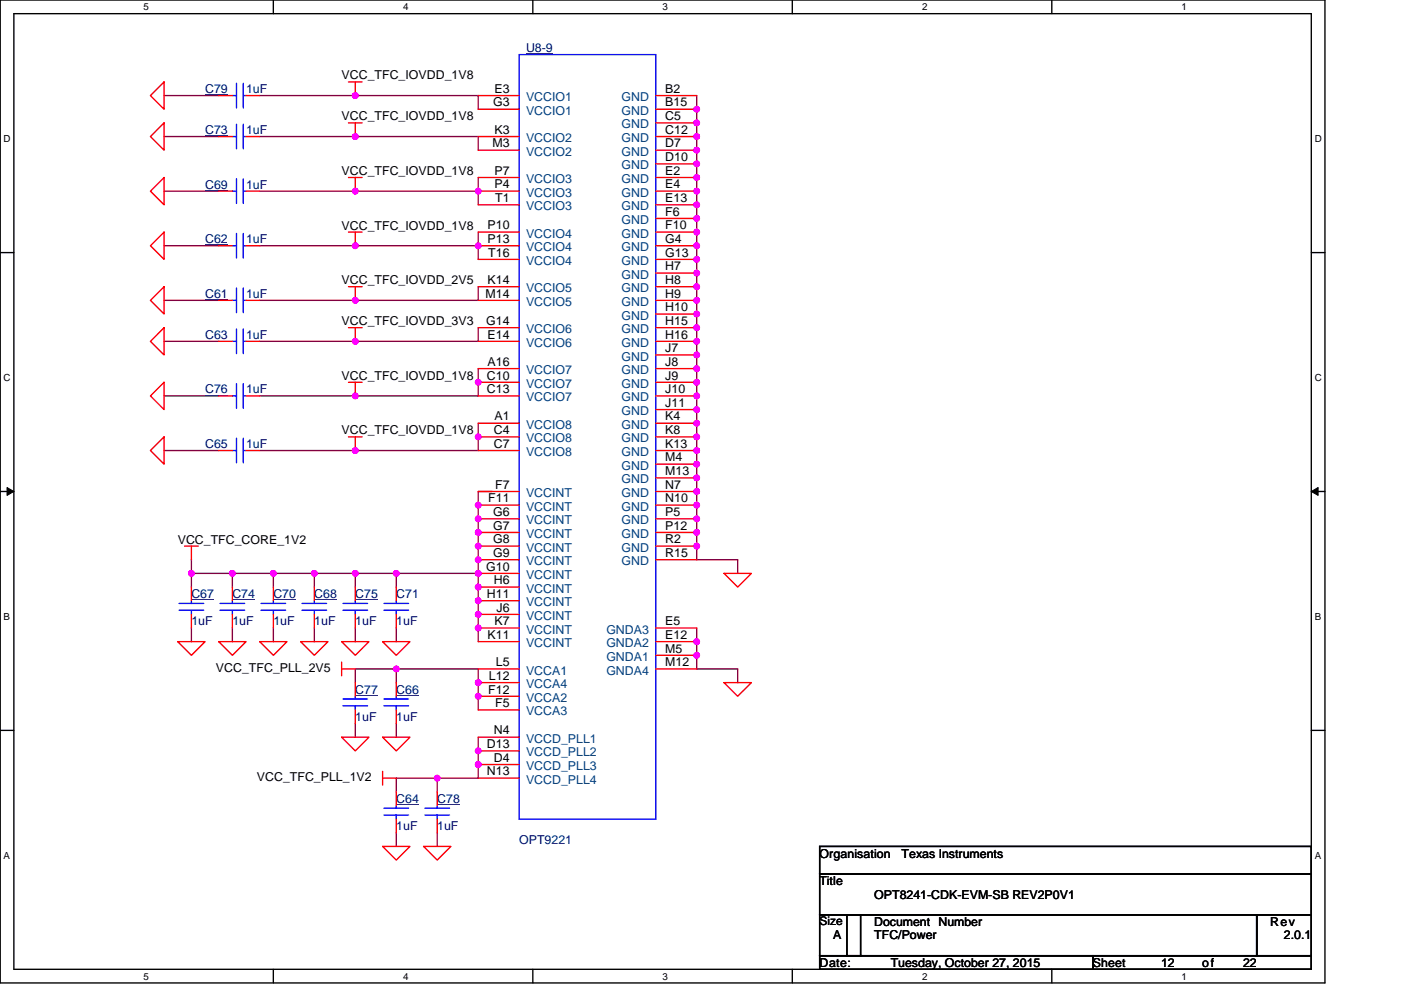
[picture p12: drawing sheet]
<svg xmlns="http://www.w3.org/2000/svg" width="297mm" height="210mm" viewBox="0 0 297 210" stroke-linecap="round" stroke-linejoin="round" font-family="sans-serif">
<path d="M0 0h280.9v208.5h-280.9zM2.9 2.9h275.1v202.7h-275.1z" fill="none" stroke="#000" stroke-width=".29"/>
<g fill="#fff">
<path d="M30.4 .3h1.2v2.3h-1.2z"/>
<path d="M30.4 205.9h1.2v2.3h-1.2z"/>
</g>
<path d="M58 0v2.9M58 205.6v2.9" fill="none" stroke="#000" stroke-width=".29"/>
<g fill="#fff">
<path d="M85.5 .3h1.1v2.3h-1.1z"/>
<path d="M85.5 205.9h1.1v2.3h-1.1z"/>
</g>
<path d="M113 0v2.9M113 205.6v2.9" fill="none" stroke="#000" stroke-width=".29"/>
<g fill="#fff">
<path d="M140.5 .3h1.1v2.3h-1.1z"/>
<path d="M140.5 205.9h1.1v2.3h-1.1z"/>
</g>
<path d="M168 0v2.9M168 205.6v2.9" fill="none" stroke="#000" stroke-width=".29"/>
<g fill="#fff">
<path d="M195.5 .3h1.1v2.3h-1.1z"/>
<path d="M195.5 205.9h1.1v2.3h-1.1z"/>
</g>
<path d="M223 0v2.9M223 205.6v2.9" fill="none" stroke="#000" stroke-width=".29"/>
<g fill="#fff">
<path d="M250.5 .3h1.2v2.3h-1.2z"/>
<path d="M250.5 205.9h1.2v2.3h-1.2z"/>
<path d="M.8 28.2h1.5v2.4h-1.5z"/>
<path d="M278.7 28.2h1.5v2.4h-1.5z"/>
<path d="M.8 78.9h1.5v2.3h-1.5z"/>
<path d="M278.7 78.9h1.5v2.3h-1.5z"/>
</g>
<path d="M0 53.6h2.9M278 53.6h2.9" fill="none" stroke="#000" stroke-width=".29"/>
<g fill="#fff">
<path d="M.8 129.6h1.4v2.3h-1.4z"/>
<path d="M278.7 129.6h1.4v2.3h-1.4z"/>
</g>
<path d="M0 104.2h2.9M278 104.2h2.9" fill="none" stroke="#000" stroke-width=".29"/>
<path d="M1.5 103.4l1.4 .8-1.4 .9zM278 104.2l1.5-.8v1.7z" fill="#000" stroke="#000" stroke-width=".21"/>
<g fill="#fff">
<path d="M.8 180.3h1.4v2.3h-1.4z"/>
<path d="M278.7 180.3h1.4v2.3h-1.4z"/>
</g>
<path d="M0 154.9h2.9M278 154.9h2.9M173.8 179.5h104.2v5.8h-104.2zM173.8 185.3h104.2v8.7h-104.2zM173.8 194h8.7v8.7h-8.7zM179.6 194h86.8v8.7h-86.8zM266.4 194h11.6v8.7h-11.6zM173.8 202.7h57.9v2.9h-57.9zM231.7 202.7h46.3v2.9h-46.3z" fill="none" stroke="#000" stroke-width=".29"/>
<g fill="none" stroke="#800040" stroke-width=".29">
<path d="M34.8 20.3h11.6M34.8 29h11.6M55.1 29h46.3v2.9M55.1 20.3h46.3v2.9M101.4 37.6v5.8M147.7 20.3v98.4h8.7v2.9M34.8 40.5h11.6M34.8 52.1h11.6M55.1 40.5h46.3M55.1 52.1h46.3M101.4 52.1v2.9M101.4 49.2v2.9"/>
<path d="M34.8 63.7h11.6M34.8 72.4h11.6M101.4 60.8v2.9h-46.3M101.4 69.5v2.9h-46.3M101.4 78.2v5.8h-46.3M34.8 84h11.6M34.8 95.6h11.6M101.4 89.8v5.8h-46.3M40.6 118.7v2.9M104.3 104.2h-2.9v17.4M40.6 121.6v2.9M40.6 133.2v2.9"/>
<path d="M40.6 121.6h8.7M49.3 121.6h8.7M49.3 121.6v2.9M49.3 133.2v2.9M58 121.6h8.6M58 121.6v2.9M58 133.2v2.9M66.6 121.6h8.7M66.6 121.6v2.9M66.6 133.2v2.9M75.3 121.6h8.7M75.3 121.6v2.9"/>
<path d="M75.3 133.2v2.9M84 121.6v2.9M84 133.2v2.9M84 121.6h17.4M101.4 121.6v14.5M147.7 133.2v8.7h8.7v2.9M75.3 153.5v2.9M75.3 144.8v-2.9h8.7v2.9M84 153.5v2.9M84 141.9h17.4v8.7M101.4 156.4v8.7h-8.7M84 176.6v2.9"/>
<path d="M92.7 176.6v2.9M92.7 165.1v2.9M92.7 165.1h-8.7v2.9"/>
</g>
<g fill="#f0f" stroke="#f0f" stroke-width=".29">
<circle cx="84" cy="121.6" r=".58"/>
<circle cx="49.3" cy="121.6" r=".58"/>
<circle cx="40.6" cy="121.6" r=".58"/>
<circle cx="75.3" cy="20.3" r=".58"/>
<circle cx="75.3" cy="29" r=".58"/>
<circle cx="101.4" cy="40.5" r=".58"/>
<circle cx="75.3" cy="40.5" r=".58"/>
<circle cx="75.3" cy="52.1" r=".58"/>
<circle cx="101.4" cy="52.1" r=".58"/>
<circle cx="75.3" cy="63.7" r=".58"/>
<circle cx="75.3" cy="72.4" r=".58"/>
<circle cx="75.3" cy="84" r=".58"/>
<circle cx="75.3" cy="95.6" r=".58"/>
<circle cx="58" cy="121.6" r=".58"/>
<circle cx="75.3" cy="121.6" r=".58"/>
<circle cx="66.6" cy="121.6" r=".58"/>
<circle cx="84" cy="141.9" r=".58"/>
<circle cx="92.7" cy="165" r=".58"/>
<circle cx="147.7" cy="23.2" r=".58"/>
<circle cx="147.7" cy="136.1" r=".58"/>
<circle cx="101.4" cy="159.3" r=".58"/>
<circle cx="101.4" cy="81.1" r=".58"/>
<circle cx="101.4" cy="107.1" r=".58"/>
<circle cx="101.4" cy="110" r=".58"/>
<circle cx="101.4" cy="112.9" r=".58"/>
<circle cx="101.4" cy="115.8" r=".58"/>
<circle cx="101.4" cy="118.7" r=".58"/>
<circle cx="101.4" cy="121.6" r=".58"/>
<circle cx="101.4" cy="92.7" r=".58"/>
<circle cx="101.4" cy="162.2" r=".58"/>
<circle cx="101.4" cy="144.8" r=".58"/>
<circle cx="101.4" cy="147.7" r=".58"/>
<circle cx="101.4" cy="124.5" r=".58"/>
<circle cx="101.4" cy="127.4" r=".58"/>
<circle cx="101.4" cy="130.3" r=".58"/>
<circle cx="101.4" cy="133.2" r=".58"/>
<circle cx="147.7" cy="26.1" r=".58"/>
<circle cx="147.7" cy="29" r=".58"/>
<circle cx="147.7" cy="31.9" r=".58"/>
<circle cx="147.7" cy="34.7" r=".58"/>
<circle cx="147.7" cy="37.6" r=".58"/>
<circle cx="147.7" cy="40.5" r=".58"/>
<circle cx="147.7" cy="43.4" r=".58"/>
<circle cx="147.7" cy="46.3" r=".58"/>
<circle cx="147.7" cy="49.2" r=".58"/>
<circle cx="147.7" cy="52.1" r=".58"/>
<circle cx="147.7" cy="55" r=".58"/>
<circle cx="147.7" cy="57.9" r=".58"/>
<circle cx="147.7" cy="60.8" r=".58"/>
<circle cx="147.7" cy="63.7" r=".58"/>
<circle cx="147.7" cy="66.6" r=".58"/>
<circle cx="147.7" cy="69.5" r=".58"/>
<circle cx="147.7" cy="72.4" r=".58"/>
<circle cx="147.7" cy="75.3" r=".58"/>
<circle cx="147.7" cy="78.2" r=".58"/>
<circle cx="147.7" cy="81.1" r=".58"/>
<circle cx="147.7" cy="84" r=".58"/>
<circle cx="147.7" cy="86.9" r=".58"/>
<circle cx="147.7" cy="89.8" r=".58"/>
<circle cx="147.7" cy="92.7" r=".58"/>
<circle cx="147.7" cy="95.6" r=".58"/>
<circle cx="147.7" cy="98.4" r=".58"/>
<circle cx="147.7" cy="101.3" r=".58"/>
<circle cx="147.7" cy="104.2" r=".58"/>
<circle cx="147.7" cy="107.1" r=".58"/>
<circle cx="147.7" cy="110" r=".58"/>
<circle cx="147.7" cy="112.9" r=".58"/>
<circle cx="147.7" cy="115.8" r=".58"/>
<circle cx="147.7" cy="139" r=".58"/>
</g>
<g fill="none" stroke="#f00" stroke-width=".29">
<path d="M34.8 17.4v5.8l-2.9-2.9zM73.9 17.4h2.9M75.3 17.4v2.9M34.8 26.1v5.8l-2.9-2.9zM34.8 37.6v5.8l-2.9-2.9zM46.4 20.3h2.9M46.4 29h2.9M52.2 20.3h2.9M52.2 29h2.9M73.9 26.1h2.9M73.9 37.6h2.9M75.3 26.1v2.9"/>
<path d="M75.3 37.6v2.9M101.4 20.3h8.7M101.4 23.2h8.7M101.4 29h8.7M101.4 31.9h8.7M101.4 37.6h8.7M139 20.3h8.7M139 23.2h8.7M139 26.1h8.7M139 29h8.7M139 31.9h8.7M139 34.7h8.7"/>
<path d="M139 37.6h8.7M34.8 49.2v5.8l-2.9-2.9zM46.4 40.5h2.9M46.4 52.1h2.9M52.2 40.5h2.9M52.2 52.1h2.9M73.9 49.2h2.9M75.3 49.2v2.9M101.4 40.5h8.7M101.4 49.2h8.7M101.4 52.1h8.7M101.4 43.4h8.7"/>
<path d="M101.4 55h8.7M139 40.5h8.7M139 43.4h8.7M139 46.3h8.7M139 49.2h8.7M139 52.1h8.7M139 55h8.7M139 57.9h8.7M34.8 60.8v5.8l-2.9-2.9zM34.8 69.5v5.8l-2.9-2.9zM46.4 72.4h2.9M46.4 63.7h2.9"/>
<path d="M52.2 72.4h2.9M52.2 63.7h2.9M73.9 60.8h2.9M73.9 69.5h2.9M75.3 60.8v2.9M75.3 69.5v2.9M101.4 78.2h8.7M101.4 72.4h8.7M101.4 69.5h8.7M101.4 60.8h8.7M101.4 63.7h8.7M139 60.8h8.7"/>
<path d="M139 63.7h8.7M139 66.6h8.7M139 69.5h8.7M139 72.4h8.7M139 75.3h8.7M139 78.2h8.7M34.8 81.1v5.8l-2.9-2.9zM34.8 92.7v5.8l-2.9-2.9zM46.4 95.6h2.9M46.4 84h2.9M52.2 95.6h2.9M52.2 84h2.9"/>
<path d="M73.9 92.7h2.9M73.9 81.1h2.9M75.3 92.7v2.9M75.3 81.1v2.9M101.4 89.8h8.7M101.4 92.7h8.7M101.4 95.6h8.7M101.4 81.1h8.7M101.4 84h8.7M139 81.1h8.7M139 84h8.7M139 86.9h8.7"/>
<path d="M139 89.8h8.7M139 92.7h8.7M139 95.6h8.7M139 98.5h8.7M39.1 115.8h2.9M40.6 115.8v2.9M101.4 104.2h8.7M101.4 107.1h8.7M101.4 110h8.7M101.4 112.9h8.7M101.4 115.8h8.7M101.4 118.7h8.7"/>
<path d="M139 101.4h8.7M139 104.2h8.7M139 107.1h8.7M139 110h8.7M139 112.9h8.7M139 115.8h8.7M139 118.7h8.7M37.7 136.1h5.8l-2.9 2.9zM40.6 124.5v2.9M40.6 130.3v2.9M46.4 136.1h5.8l-2.9 2.9zM49.3 124.5v2.9"/>
<path d="M49.3 130.3v2.9M55.1 136.1h5.8l-2.9 2.9zM58 124.5v2.9M58 130.3v2.9M63.7 136.1h5.8l-2.9 2.9zM66.6 124.5v2.9M66.6 130.3v2.9M72.4 136.1h5.8l-2.9 2.9zM75.3 124.5v2.9M75.3 130.3v2.9M81.1 136.1h5.8l-2.9 2.9zM84 124.5v2.9"/>
<path d="M84 130.3v2.9M101.4 121.6h8.7M101.4 124.5h8.7M101.4 127.4h8.7M101.4 130.3h8.7M101.4 133.2h8.7M101.4 136.1h8.7M139 133.2h8.7M139 136.1h8.7M139 139h8.7M153.5 121.6h5.8l-2.9 2.9zM72.4 156.4h5.8l-2.9 2.9z"/>
<path d="M72.4 141.9h2.9M72.4 140.4v2.9M75.3 144.8v2.9M75.3 150.6v2.9M81.1 156.4h5.8l-2.9 2.9zM84 144.8v2.9M84 150.6v2.9M101.4 159.3h8.7M101.4 150.6h8.7M101.4 147.7h8.7M101.4 141.9h8.7M101.4 144.8h8.7"/>
<path d="M101.4 156.4h8.7M139 141.9h8.7M153.5 144.8h5.8l-2.9 2.9zM81.1 179.5h5.8l-2.9 2.9zM81.1 165.1h2.9M81.1 163.6v2.9M84 168v2.8M84 173.7v2.9M89.8 179.5h5.8l-2.9 2.9zM92.7 168v2.8M92.7 173.7v2.9M101.4 162.2h8.7"/>
<path d="M101.4 165.1h8.7"/>
</g>
<g fill="none" stroke="#00f" stroke-width=".29">
<path d="M50.1 17.7v5.2M51.6 17.7v5.2M110.1 11.6h28.9v162.1h-28.9zM49.3 20.3h.8M49.3 29h.8M50.1 37.9v5.3M50.1 26.4v5.2M51.6 20.3h.6M51.6 29h.6M51.6 37.9v5.3M51.6 26.4v5.2M49.3 40.5h.8"/>
<path d="M49.3 52.1h.8M50.1 49.5v5.2M51.6 40.5h.6M51.6 52.1h.6M51.6 49.5v5.2M49.3 72.4h.8M49.3 63.7h.8M50.1 69.8v5.2M50.1 61.1v5.2M51.6 72.4h.6M51.6 63.7h.6M51.6 69.8v5.2"/>
<path d="M51.6 61.1v5.2M49.3 95.6h.8M49.3 84h.8M50.1 92.9v5.3M50.1 81.4v5.2M51.6 95.6h.6M51.6 84h.6M51.6 92.9v5.3M51.6 81.4v5.2M38 129.4h5.2M38 128h5.2M40.6 127.4v.6"/>
<path d="M40.6 129.4v.9M46.7 129.4h5.2M46.7 128h5.2M49.3 127.4v.6M49.3 129.4v.9M55.3 129.4h5.3M55.3 128h5.3M58 127.4v.6M58 129.4v.9M64 129.4h5.2M64 128h5.2M66.6 127.4v.6"/>
<path d="M66.6 129.4v.9M72.7 129.4h5.2M72.7 128h5.2M75.3 127.4v.6M75.3 129.4v.9M81.4 129.4h5.2M81.4 128h5.2M84 127.4v.6M84 129.4v.9M72.7 149.7h5.2M72.7 148.3h5.2M75.3 147.7v.6"/>
<path d="M75.3 149.7v.9M81.4 149.7h5.2M81.4 148.3h5.2M84 147.7v.6M84 149.7v.9M81.4 172.9h5.2M81.4 171.4h5.2M84 170.8v.6M84 172.9v.8M90.1 172.9h5.2M90.1 171.4h5.2M92.7 170.8v.6"/>
<path d="M92.7 172.9v.8"/>
</g>
<g fill="none" stroke="#000080" stroke-width=".21">
<path d="M111.5 11.4h5.7M43.5 20.1h4.8M43.5 28.8h4.8M43.5 40.4h4.8M43.5 52h4.8M43.5 63.5h4.8M43.5 83.8h4.8M40.6 127.2h4.8M49.3 127.2h4.8M58 127.2h4.8M66.6 127.2h4.9M75.3 127.2h4.8"/>
<path d="M75.3 147.5h4.8M84 147.5h4.8M84 170.7h4.8M92.7 170.7h4.8"/>
</g>
<g font-size="2.6" fill="#000080">
<text x="111.5" y="11">U8-9</text>
<text x="43.5" y="19.7">C79</text>
<text x="52.2" y="19.7">1uF</text>
<text x="43.5" y="28.4">C73</text>
<text x="52.2" y="28.4">1uF</text>
<text x="43.5" y="40">C69</text>
<text x="52.2" y="40">1uF</text>
<text x="43.5" y="51.6">C62</text>
<text x="52.2" y="51.6">1uF</text>
<text x="43.5" y="63.2">C61</text>
<text x="52.2" y="63.2">1uF</text>
<text x="43.5" y="71.9">C63</text>
<text x="52.2" y="71.9">1uF</text>
<text x="43.5" y="83.4">C76</text>
<text x="52.2" y="83.4">1uF</text>
<text x="43.5" y="95">C65</text>
<text x="52.2" y="95">1uF</text>
<text x="40.6" y="126.9">C67</text>
<text x="49.3" y="126.9">C74</text>
<text x="58" y="126.9">C70</text>
<text x="66.6" y="126.9">C68</text>
<text x="75.3" y="126.9">C75</text>
<text x="84" y="126.9">C71</text>
<text x="40.6" y="132.7">1uF</text>
<text x="49.3" y="132.7">1uF</text>
<text x="58" y="132.7">1uF</text>
<text x="66.6" y="132.7">1uF</text>
<text x="75.3" y="132.7">1uF</text>
<text x="84" y="132.7">1uF</text>
<text x="75.3" y="147.1">C77</text>
<text x="84" y="147.1">C66</text>
<text x="75.3" y="152.9">1uF</text>
<text x="84" y="152.9">1uF</text>
<text x="84" y="170.3">C64</text>
<text x="92.7" y="170.3">C78</text>
<text x="84" y="176.1">1uF</text>
<text x="92.7" y="176.1">1uF</text>
<text x="110.1" y="179">OPT9221</text>
</g>
<g font-size="2.6">
<text x="72.4" y="16.8">VCC_TFC_IOVDD_1V8</text>
<text x="104.6" y="22.6">G3</text>
<text x="104.8" y="19.7">E3</text>
<text x="141.1" y="19.7">B2</text>
<text x="141.1" y="22.6">B15</text>
<text x="72.4" y="25.5">VCC_TFC_IOVDD_1V8</text>
<text x="104.8" y="28.4">K3</text>
<text x="141.1" y="25.5">C5</text>
<text x="141.1" y="28.4">C12</text>
<text x="104.4" y="31.3">M3</text>
<text x="141.1" y="31.3">D7</text>
<text x="141.1" y="34.2">D10</text>
<text x="72.4" y="37.1">VCC_TFC_IOVDD_1V8</text>
<text x="104.8" y="40">P4</text>
<text x="104.8" y="37.1">P7</text>
<text x="141.1" y="37.1">E2</text>
<text x="141.1" y="40">E4</text>
<text x="105" y="42.9">T1</text>
<text x="141.1" y="42.9">E13</text>
<text x="141.1" y="45.7">F6</text>
<text x="72.4" y="48.7">VCC_TFC_IOVDD_1V8</text>
<text x="103.4" y="48.6">P10</text>
<text x="103.4" y="51.5">P13</text>
<text x="141.1" y="48.6">F10</text>
<text x="141.1" y="51.5">G4</text>
<text x="103.5" y="54.4">T16</text>
<text x="141.1" y="54.4">G13</text>
<text x="141.1" y="57.3">H7</text>
<text x="72.4" y="60.3">VCC_TFC_IOVDD_2V5</text>
<text x="103" y="63.1">M14</text>
<text x="103.4" y="60.2">K14</text>
<text x="141.1" y="60.2">H8</text>
<text x="141.1" y="63.1">H9</text>
<text x="72.4" y="69">VCC_TFC_IOVDD_3V3</text>
<text x="103.1" y="68.9">G14</text>
<text x="103.4" y="71.8">E14</text>
<text x="141.1" y="66">H10</text>
<text x="141.1" y="68.9">H15</text>
<text x="141.1" y="71.8">H16</text>
<text x="103.4" y="77.6">A16</text>
<text x="141.1" y="74.7">J7</text>
<text x="141.1" y="77.6">J8</text>
<text x="72.4" y="80.5">VCC_TFC_IOVDD_1V8</text>
<text x="103.2" y="80.5">C10</text>
<text x="103.2" y="83.4">C13</text>
<text x="141.1" y="80.5">J9</text>
<text x="141.1" y="83.4">J10</text>
<text x="104.8" y="89.2">A1</text>
<text x="141.1" y="86.3">J11</text>
<text x="141.1" y="89.2">K4</text>
<text x="72.4" y="92.1">VCC_TFC_IOVDD_1V8</text>
<text x="104.7" y="92.1">C4</text>
<text x="104.7" y="95">C7</text>
<text x="141.1" y="92.1">K8</text>
<text x="141.1" y="95">K13</text>
<text x="141.1" y="97.9">M4</text>
<text x="141.1" y="100.8">M13</text>
<text x="103.5" y="106.6">F11</text>
<text x="105" y="103.7">F7</text>
<text x="141.1" y="103.7">N7</text>
<text x="141.1" y="106.6">N10</text>
<text x="104.6" y="109.5">G6</text>
<text x="104.6" y="112.3">G7</text>
<text x="141.1" y="109.5">P5</text>
<text x="141.1" y="112.3">P12</text>
<text x="37.7" y="115.3">VCC_TFC_CORE_1V2</text>
<text x="104.6" y="115.2">G8</text>
<text x="104.6" y="118.1">G9</text>
<text x="141.1" y="115.2">R2</text>
<text x="141.1" y="118.1">R15</text>
<text x="103.1" y="121">G10</text>
<text x="104.7" y="123.9">H6</text>
<text x="103.2" y="126.8">H11</text>
<text x="105.3" y="129.7">J6</text>
<text x="103.4" y="135.5">K11</text>
<text x="104.8" y="132.6">K7</text>
<text x="141.1" y="132.6">E5</text>
<text x="141.1" y="135.5">E12</text>
<text x="45.8" y="142.5">VCC_TFC_PLL_2V5</text>
<text x="105.1" y="141.3">L5</text>
<text x="141.1" y="138.4">M5</text>
<text x="141.1" y="141.3">M12</text>
<text x="103.5" y="147.1">F12</text>
<text x="103.7" y="144.2">L12</text>
<text x="105" y="150">F5</text>
<text x="104.7" y="155.8">N4</text>
<text x="103.2" y="158.7">D13</text>
<text x="104.7" y="161.6">D4</text>
<text x="54.5" y="165.7">VCC_TFC_PLL_1V2</text>
<text x="103.2" y="164.5">N13</text>
<text x="173.8" y="181.9">Organisation</text>
<text x="191.2" y="181.9">Texas Instruments</text>
<text x="173.8" y="187.7">Title</text>
<text x="185.4" y="190.6">OPT8241-CDK-EVM-SB REV2P0V1</text>
<text x="185.4" y="196.4">Document Number</text>
<text x="269.3" y="196.4">Rev</text>
<text x="176.7" y="199.3">A</text>
<text x="185.4" y="199.3">TFC/Power</text>
<text x="272.2" y="199.3">2.0.1</text>
<text x="173.8" y="205.1">Date:</text>
<text x="188.8" y="205.1">Tuesday, October 27, 2015</text>
<text x="231.7" y="205.1">Sheet</text>
<text x="246.2" y="205.1">12</text>
<text x="254.9" y="205.1">of</text>
<text x="263.5" y="205.1">22</text>
</g>
<g font-size="2.6" fill="#004080">
<text x="111.5" y="21.4">VCCIO1</text>
<text x="131.8" y="21.4">GND</text>
<text x="111.5" y="24.3">VCCIO1</text>
<text x="131.8" y="24.3">GND</text>
<text x="131.8" y="27.2">GND</text>
<text x="111.5" y="30.1">VCCIO2</text>
<text x="111.5" y="33">VCCIO2</text>
<text x="131.8" y="30.1">GND</text>
<text x="131.8" y="33">GND</text>
<text x="131.8" y="35.9">GND</text>
<text x="111.5" y="41.7">VCCIO3</text>
<text x="111.5" y="38.8">VCCIO3</text>
<text x="131.8" y="38.8">GND</text>
<text x="131.8" y="41.7">GND</text>
<text x="111.5" y="44.6">VCCIO3</text>
<text x="131.8" y="44.6">GND</text>
<text x="131.8" y="47.5">GND</text>
<text x="111.5" y="50.4">VCCIO4</text>
<text x="111.5" y="53.3">VCCIO4</text>
<text x="131.8" y="50.4">GND</text>
<text x="131.8" y="53.3">GND</text>
<text x="111.5" y="56.2">VCCIO4</text>
<text x="131.8" y="56.2">GND</text>
<text x="131.8" y="59.1">GND</text>
<text x="111.5" y="62">VCCIO5</text>
<text x="111.5" y="64.9">VCCIO5</text>
<text x="131.8" y="62">GND</text>
<text x="131.8" y="64.9">GND</text>
<text x="111.5" y="70.7">VCCIO6</text>
<text x="131.8" y="67.8">GND</text>
<text x="131.8" y="70.7">GND</text>
<text x="111.5" y="73.6">VCCIO6</text>
<text x="131.8" y="73.6">GND</text>
<text x="131.8" y="76.5">GND</text>
<text x="111.5" y="79.4">VCCIO7</text>
<text x="111.5" y="82.3">VCCIO7</text>
<text x="131.8" y="79.4">GND</text>
<text x="131.8" y="82.3">GND</text>
<text x="111.5" y="85.2">VCCIO7</text>
<text x="131.8" y="85.2">GND</text>
<text x="131.8" y="88.1">GND</text>
<text x="111.5" y="90.9">VCCIO8</text>
<text x="111.5" y="93.8">VCCIO8</text>
<text x="131.8" y="90.9">GND</text>
<text x="131.8" y="93.8">GND</text>
<text x="111.5" y="96.7">VCCIO8</text>
<text x="131.8" y="96.7">GND</text>
<text x="131.8" y="99.6">GND</text>
<text x="111.5" y="105.4">VCCINT</text>
<text x="131.8" y="102.5">GND</text>
<text x="131.8" y="105.4">GND</text>
<text x="111.5" y="108.3">VCCINT</text>
<text x="111.5" y="111.2">VCCINT</text>
<text x="131.8" y="108.3">GND</text>
<text x="131.8" y="111.2">GND</text>
<text x="111.5" y="114.1">VCCINT</text>
<text x="111.5" y="117">VCCINT</text>
<text x="111.5" y="119.9">VCCINT</text>
<text x="131.8" y="114.1">GND</text>
<text x="131.8" y="117">GND</text>
<text x="131.8" y="119.9">GND</text>
<text x="111.5" y="122.8">VCCINT</text>
<text x="111.5" y="125.7">VCCINT</text>
<text x="111.5" y="128.6">VCCINT</text>
<text x="111.5" y="131.5">VCCINT</text>
<text x="111.5" y="134.4">VCCINT</text>
<text x="111.5" y="137.3">VCCINT</text>
<text x="128.6" y="134.4">GNDA3</text>
<text x="128.6" y="137.3">GNDA2</text>
<text x="111.5" y="143.1">VCCA1</text>
<text x="128.6" y="140.2">GNDA1</text>
<text x="128.6" y="143.1">GNDA4</text>
<text x="111.5" y="148.9">VCCA2</text>
<text x="111.5" y="146">VCCA4</text>
<text x="111.5" y="151.8">VCCA3</text>
<text x="111.5" y="160.4">VCCD_PLL2</text>
<text x="111.5" y="157.5">VCCD_PLL1</text>
<text x="111.5" y="163.3">VCCD_PLL3</text>
<text x="111.5" y="166.2">VCCD_PLL4</text>
</g>
<text font-size="2.5" x="173.8" y="196.3">Size</text>
<g font-size="2.1">
<text x="30.4" y="2.2">5</text>
<text x="85.5" y="2.2">4</text>
<text x="140.5" y="2.2">3</text>
<text x="195.5" y="2.2">2</text>
<text x="250.5" y="2.2">1</text>
<text x=".8" y="30.1">D</text>
<text x="278.7" y="30.1">D</text>
<text x=".8" y="80.8">C</text>
<text x="278.7" y="80.8">C</text>
<text x=".8" y="131.5">B</text>
<text x="278.7" y="131.5">B</text>
<text x=".8" y="182.1">A</text>
<text x="278.7" y="182.1">A</text>
<text x="30.4" y="207.8">5</text>
<text x="85.5" y="207.8">4</text>
<text x="140.5" y="207.8">3</text>
<text x="195.5" y="207.8">2</text>
<text x="250.5" y="207.8">1</text>
</g>
</svg>
